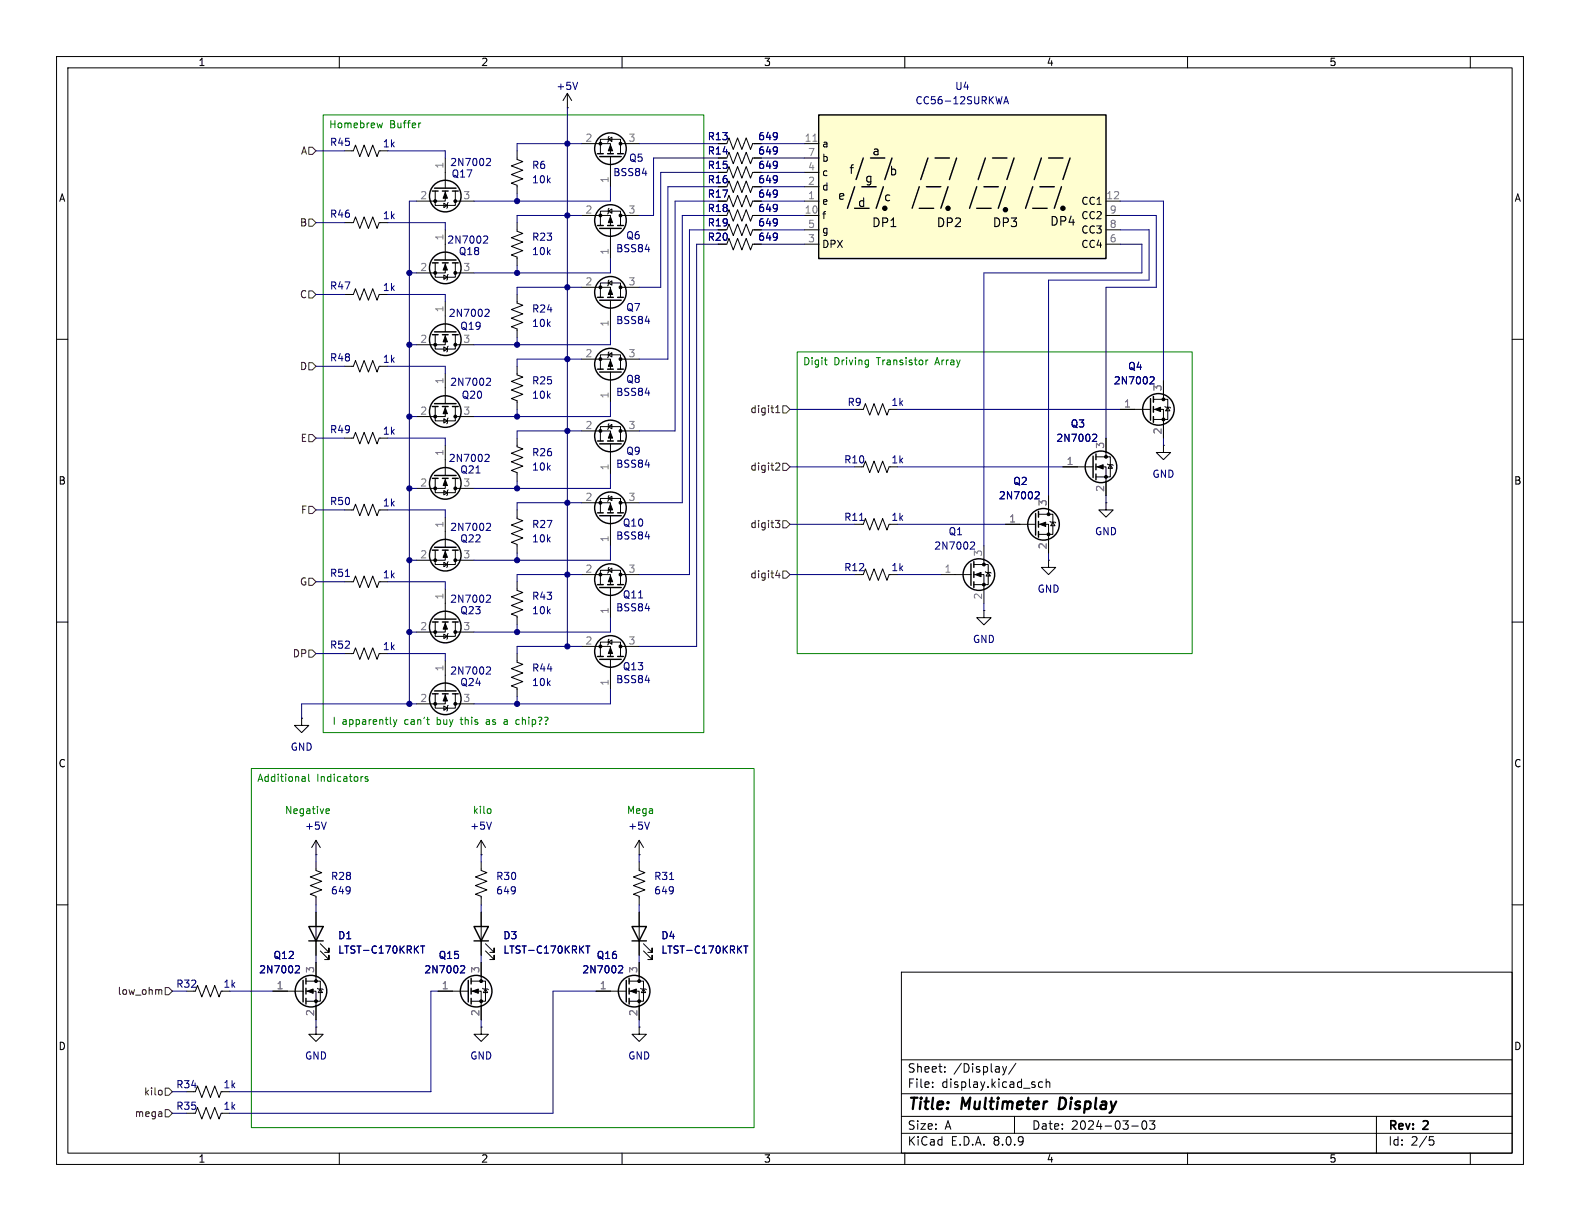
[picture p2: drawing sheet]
<svg xmlns="http://www.w3.org/2000/svg" width="279mm" height="216mm" viewBox="0 0 279 216" stroke-linecap="round" stroke-linejoin="round" font-family="sans-serif">
<g fill="none" stroke="#000" stroke-width=".18">
<path d="M10 10h259.4v195.9h-259.4zM12 12h255.4v191.9h-255.4zM60 10v2M100.3 19.1h.1M100.3 16.5l-.7 1.3M100.3 16.5v2.6M100.3 16.5l.8 1.3M110 10v2M160 10v2M210 10v2M260 10v2M61 26.7h1.5l.4-1 .7 2 .8-2 .8 2 .7-2 .8 2 .4-1h.2"/>
<path d="M61 39.4h1.5l.4-1 .7 2 .8-2 .8 2 .7-2 .8 2 .4-1h.2M77 33.8v2.5h3.5v-2.5M78.5 35.9l.6 .4-.6 .4zM78.7 33.8v1.8h-5M78.7 27.9v5.4M79.2 35.8l-.1 .1v.8l-.1 .1M80.5 35.6h3.3M91.4 39.4v1.5l1.1 .4-2.1 .7 2.1 .8-2.1 .8 2.1 .7-2.1 .8 1 .4v1.5M91.4 26.7v1.5l1.1 .4-2.1 .7 2.1 .8-2.1 .8 2.1 .7-2.1 .8 1 .4v1.5M102.9 38.1h5v1.8M102.9 25.4h5v1.8M106.2 39.9v-2.6h3.5v2.6"/>
<path d="M106.2 27.2v-2.6h3.5v2.6M107.6 37.3l.6-.3v.7zM107.6 24.6l.6-.3v.7zM107.7 36.8l-.1 .2v.7l-.2 .1M107.7 24.1l-.1 .2v.7l-.2 .1M107.9 27.7v5.3M109.7 38.1h3.3M109.7 25.4h3.3M128.5 33l.4-1 .8 2 .7-2 .8 2 .8-2 .7 2 .4-1h1.5M128.5 27.9l.4-1 .8 2.1 .7-2.1 .8 2.1 .8-2.1 .7 2.1 .4-1.1h1.5M128.5 38.1l.4-1 .8 2 .7-2 .8 2 .8-2 .7 2 .4-1h1.5M128.5 25.4l.4-1 .8 2 .7-2 .8 2 .8-2 .7 2 .4-1h1.5"/>
<path d="M128.5 30.5l.4-1 .8 2 .7-2 .8 2 .8-2 .7 2 .4-1h1.5M128.5 35.6l.4-1.1 .8 2.1 .7-2.1 .8 2.1 .8-2.1 .7 2.1 .4-1h1.5M61 52.1h1.5l.4-1 .7 2 .8-2 .8 2 .7-2 .8 2 .4-1h.2M77 46.5v2.5h3.5v-2.5M77 59.2v2.5h3.5v-2.5M78.5 48.6l.6 .4-.6 .4zM78.7 46.5v1.8h-5M78.7 59.2v1.8h-5M78.7 40.6v5.4M78.7 53.3v5.4M79.2 48.5l-.1 .1v.8l-.1 .1M80.5 48.3h3.3"/>
<path d="M91.4 52.1v1.5l1.1 .4-2.1 .7 2.1 .8-2.1 .8 2.1 .7-2.1 .8 1 .4v1.5M102.9 50.8h5v1.8M106.2 52.6v-2.6h3.5v2.6M107.6 50l.6-.3v.7zM107.7 49.5l-.1 .2v.7l-.2 .1M107.9 40.4v5.3M107.9 53.1v5.3M109.7 50.8h3.3M128.5 43.2l.4-1 .8 2 .7-2 .8 2 .8-2 .7 2 .4-1h1.5M128.5 40.6l.4-1 .8 2.1 .7-2.1 .8 2.1 .8-2.1 .7 2.1 .4-1.1h1.5M10 60h2M61 64.8h1.5l.4-1 .7 2 .8-2 .8 2 .7-2 .8 2 .4-1h.2"/>
<path d="M61 77.5h1.5l.4-1 .7 2 .8-2 .8 2 .7-2 .8 2 .4-1h.2M77 71.9v2.5h3.5v-2.5M78.5 61.3l.6 .4-.6 .4zM78.5 74l.6 .4-.6 .4zM78.7 71.9v1.8h-5M78.7 66v5.4M78.7 78.7v5.4M79.2 61.2l-.1 .1v.8l-.1 .1M79.2 73.9l-.1 .1v.8l-.1 .1M80.5 61h3.3M80.5 73.7h3.3M91.4 77.5v1.5l1.1 .4-2.1 .7 2.1 .8-2.1 .8 2.1 .7-2.1 .8 1 .4v1.5"/>
<path d="M91.4 64.8v1.5l1.1 .4-2.1 .7 2.1 .8-2.1 .8 2.1 .7-2.1 .8 1 .4v1.5M102.9 76.2h5v1.8M102.9 63.5h5v1.8M106.2 78v-2.6h3.5v2.6M106.2 65.3v-2.6h3.5v2.6M107.6 75.4l.6-.3v.7zM107.6 62.7l.6-.3v.7zM107.7 74.9l-.1 .2v.7l-.2 .1M107.7 62.2l-.1 .2v.7l-.2 .1M107.9 65.8v5.3M107.9 78.5v5.3M109.7 76.2h3.3"/>
<path d="M109.7 63.5h3.3M152.4 72.4h.3l.3-1 .8 2 .8-2 .7 2 .8-2 .7 2 .4-1M195.6 77.5v3.3M198.1 72.4h5.4M204 72.4h1.7v5.1M204 70.6h2.5v3.6h-2.5M205.7 78.7v1.3h1.3l-1.3 1.3-1.2-1.3h1.2M205.7 78.7h.1M205.7 67.3v3.3M206 71.9l.1 .1h.8l.1 .1M206.5 72l.4 .6h-.8zM267.4 60h2"/>
<path d="M61 90.2h1.5l.4-1 .7 2 .8-2 .8 2 .7-2 .8 2 .4-1h.2M77 84.6v2.5h3.5v-2.5M77 97.3v2.5h3.5v-2.5M78.5 86.7l.6 .4-.6 .4zM78.5 99.4l.6 .4-.6 .4zM78.7 84.6v1.8h-5M78.7 97.3v1.8h-5M78.7 91.4v5.4M79.2 86.6l-.1 .1v.8l-.1 .1M79.2 99.3l-.1 .1v.8l-.1 .1M80.5 86.4h3.3M80.5 99.1h3.3"/>
<path d="M91.4 90.2v1.5l1.1 .4-2.1 .7 2.1 .8-2.1 .8 2.1 .7-2.1 .8 1 .4v1.5M102.9 88.9h5v1.8M106.2 90.7v-2.6h3.5v2.6M107.6 88.1l.6-.3v.7zM107.7 87.6l-.1 .2v.7l-.2 .1M107.9 91.2v5.3M109.7 88.9h3.3M152.7 82.6l.3-1.1 .8 2.1 .8-2.1 .7 2.1 .8-2.1 .7 2.1 .4-1M152.7 92.7l.3-1 .8 2 .8-2 .7 2 .8-2 .7 2 .4-1M172.2 99.8h2.6v3.6h-2.6M174 96.5v3.3M177.8 92.7h5.3"/>
<path d="M183.6 92.7h1.8v5.1M183.6 90.9h2.6v3.6h-2.6M185.4 99.1v1.2h1.3l-1.3 1.3-1.3-1.3h1.3M185.4 99.1h.1M185.4 87.6v3.3M185.7 92.2l.1 .1h.8l.1 .2M186.2 92.3l.4 .7h-.8zM188 82.6h5.3M193.8 82.6h1.8v5M193.8 80.8h2.5v3.5h-2.5M195.6 88.9v1.3h1.2l-1.2 1.2-1.3-1.2h1.3M195.6 88.9h.1"/>
<path d="M195.8 82l.2 .2h.7l.1 .1M196.3 82.2l.4 .6h-.7zM10 110h2M61 102.9h1.5l.4-1 .7 2 .8-2 .8 2 .7-2 .8 2 .4-1h.2M61 115.6h1.5l.4-1 .7 2 .8-2 .8 2 .7-2 .8 2 .4-1h.2M77 110v2.5h3.5v-2.5M78.5 112.1l.6 .4-.6 .4zM78.7 110v1.8h-5M78.7 104.1v5.4M78.7 116.8v5.4M79.2 112l-.1 .1v.8l-.1 .1M80.5 111.8h3.3"/>
<path d="M91.4 102.9v1.5l1.1 .4-2.1 .7 2.1 .8-2.1 .8 2.1 .7-2.1 .8 1 .4v1.5M91.4 115.6v1.5l1.1 .4-2.1 .7 2.1 .8-2.1 .8 2.1 .7-2.1 .8 1 .4v1.5M102.9 114.3h5v1.8M102.9 101.6h5v1.8M106.2 116.1v-2.6h3.5v2.6M106.2 103.4v-2.6h3.5v2.6M107.6 113.5l.6-.3v.7zM107.6 100.8l.6-.3v.7zM107.7 113l-.1 .2v.7l-.2 .1M107.7 100.3l-.1 .2v.7l-.2 .1M107.9 103.9v5.3M107.9 116.6v5.3"/>
<path d="M109.7 114.3h3.3M109.7 101.6h3.3M152.7 101.6l.3-1 .8 2 .8-2 .7 2 .8-2 .7 2 .4-1M166.4 101.6h5.3M172.2 101.6h1.8v5.1M174 108v1.2h1.3l-1.3 1.3-1.3-1.3h1.3M174 108h.1M174.2 101.1l.2 .1h.7l.2 .1M174.8 101.2l.3 .7h-.7zM267.4 110h2M53.3 127v1.3h1.3l-1.3 1.2-1.2-1.2h1.2M53.3 127h.1"/>
<path d="M77 122.7v2.5h3.5v-2.5M78.5 124.8l.6 .4-.6 .4zM78.7 122.7v1.8h-5M79.2 124.7l-.1 .1v.8l-.1 .1M80.5 124.5h3.3M55.9 152.4v1.5l1 .4-2 .8 2 .7-2 .8 2 .8-2 .7 1 .4v1.5M55.9 151.1h.1M55.9 148.6v2.5M55.9 148.6l-.8 1.3M55.9 148.6l.7 1.3M85.1 152.4v1.5l1 .4-2 .8 2 .7-2 .8 2 .8-2 .7 1 .4v1.5M85.1 151.1h.1"/>
<path d="M85.1 148.6v2.5M85.1 148.6l-.8 1.3M85.1 148.6l.8 1.3M113 152.4v1.5l1 .4-2 .8 2 .7-2 .8 2 .8-2 .7 1 .4v1.5M113 151.1h.1M113 148.6v2.5M113 148.6l-.7 1.3M113 148.6l.8 1.3M10 160h2M34.5 175.3l.4-1.1 .8 2.1 .7-2.1 .8 2.1 .8-2.1 .7 2.1 .4-1M48.3 175.3h5.3M54.1 175.3h1.8v5"/>
<path d="M54.1 173.5h2.5v3.5h-2.5M55.9 161.3v7.6M55.9 170.2v3.3M56.1 174.8l.2 .1h.7l.1 .1M56.6 174.9l.4 .6h-.7zM56.6 168.1l1.6 1.6v-.8v.8h-.8M56.6 166.9l1.6 1.5v-.8v.8h-.8M77.5 175.3h5.3M83.3 175.3h1.8v5M83.3 173.5h2.6v3.5h-2.6M85.1 161.3v7.6M85.1 170.2v3.3"/>
<path d="M85.3 174.8l.2 .1h.7l.2 .1M85.9 168.1l1.5 1.6v-.8v.8h-.8M85.9 166.9l1.5 1.5v-.8v.8h-.8M85.9 174.9l.3 .6h-.7zM105.4 175.3h5.3M111.3 175.3h1.7v5M111.3 173.5h2.5v3.5h-2.5M113 161.3v7.6M113 170.2v3.3M113.3 174.8l.1 .1h.8l.1 .1M113.8 168.1l1.5 1.6v-.8v.8h-.7M113.8 166.9l1.5 1.5v-.8v.8h-.7"/>
<path d="M113.8 174.9l.4 .6h-.8zM159.4 171.9h108v32h-108zM267.4 160h2M34.5 196.9l.4-1.1 .8 2.1 .7-2.1 .8 2.1 .8-2.1 .7 2.1 .4-1M34.5 193l.4-1 .8 2.1 .7-2.1 .8 2.1 .8-2.1 .7 2.1 .4-1.1M55.9 181.6v1.3h1.2l-1.2 1.3-1.3-1.3h1.3M55.9 181.6h.1M85.1 181.6v1.3h1.3l-1.3 1.3-1.3-1.3h1.3M85.1 181.6h.1M113 181.6v1.3h1.3l-1.3 1.3-1.2-1.3h1.2M113 181.6h.1M159.4 197.4h108"/>
<path d="M159.4 193.4h108M159.4 187.4h108M164.9 192.1v.2M164.9 191.4v.1M167.1 189.4v.2M167.1 188.7v.1M177.3 188.6l.3 1M177.6 189.6l-.1 .3-.2 .2M178 188.6l-.4 1M179.4 197.4v3M179.6 188l-1.2 1.9M184.4 191.4l-.5-.1-.3 .3v.4l.2 .2h.6"/>
<path d="M185 191.4l.2-.1 .4 .1v.9M185 190.8v1.5M200.1 199.1h1.2M202.1 198.3l.2-.1a.81 .81 0 0 1 .6 .6 .81 .81 0 0 1-.3 .8l-.2 .1a.81 .81 0 0 1-.3-1.4zM203.3 198.2h.9l-.5 .6 .4 .1v.6l-.2 .2h-.4l-.2-.2M243.4 197.4v6.5M60 203.9v2M110 203.9v2M159.4 200.4h108M160 203.9v2M210 203.9v2M252.8 201h.7"/>
<path d="M252.9 201.6h.4l.3 .2-.2 .6-.5 .1M260 203.9v2"/>
</g>
<path d="M187.5 194.1l-.3 2h.5" fill="none" stroke="#000" stroke-width=".4"/>
<g fill="none" stroke="#000" stroke-width=".25">
<path d="M76.5 33.8h1M76.8 33.3h3.8M78.2 33.8h1M80 33.8h1M105.7 39.9h1M105.7 27.2h1M106 27.7h3.9M107.4 39.9h1.1M107.4 27.2h1.1M109.2 39.9h1M109.2 27.2h1M76.5 46.5h1"/>
<path d="M76.5 59.2h1M76.8 46h3.8M76.8 58.7h3.8M78.2 46.5h1M78.2 59.2h1M80 46.5h1M80 59.2h1M105.7 52.6h1M106 40.4h3.9M106 53.1h3.9M107.4 52.6h1.1M109.2 52.6h1"/>
<path d="M76.5 71.9h1M76.8 71.4h3.8M78.2 71.9h1M80 71.9h1M105.7 78h1M105.7 65.3h1M106 78.5h3.9M106 65.8h3.9M107.4 78h1.1M107.4 65.3h1.1M109.2 78h1M109.2 65.3h1"/>
<path d="M203.5 70.5v3.8M204 70.1v1M204 71.9v1M204 73.7v1M76.5 84.6h1M76.5 97.3h1M76.8 84.1h3.8M76.8 96.8h3.8M78.2 84.6h1M78.2 97.3h1M80 84.6h1M80 97.3h1"/>
<path d="M105.7 90.7h1M106 91.2h3.9M107.4 90.7h1.1M109.2 90.7h1M171.7 99.7v3.8M172.2 99.3v1M183.1 90.8v3.8M183.6 90.4v1M183.6 92.2v1M183.6 94v1M193.3 80.6v3.9M193.8 80.3v1"/>
<path d="M193.8 82v1.1M193.8 83.8v1M76.5 110h1M76.8 109.5h3.8M78.2 110h1M80 110h1M105.7 116.1h1M105.7 103.4h1M106 116.6h3.9M106 103.9h3.9M107.4 116.1h1.1M107.4 103.4h1.1"/>
<path d="M109.2 116.1h1M109.2 103.4h1M172.2 101.1v1M172.2 102.9v1M76.5 122.7h1M76.8 122.2h3.8M78.2 122.7h1M80 122.7h1M53.6 173.4v3.8M54.1 173v1M54.1 174.8v1M54.1 176.5v1"/>
<path d="M54.6 163.8h2.5l-1.2 2.6zM54.6 166.4h2.5M82.8 173.4v3.8M83.3 173v1M83.3 174.8v1M83.3 176.5v1M83.8 163.8h2.6l-1.3 2.6zM83.8 166.4h2.6M110.7 173.4v3.8M111.3 173v1M111.3 174.8v1M111.3 176.5v1"/>
<path d="M111.8 163.8h2.5l-1.3 2.6zM111.8 166.4h2.5"/>
<circle cx="78.7" cy="34.7" r="2.79"/>
<circle cx="107.9" cy="39" r="2.79"/>
<circle cx="107.9" cy="26.3" r="2.79"/>
<circle cx="78.7" cy="47.4" r="2.79"/>
<circle cx="107.9" cy="51.7" r="2.79"/>
<circle cx="78.7" cy="60.1" r="2.79"/>
<circle cx="78.7" cy="72.8" r="2.79"/>
<circle cx="107.9" cy="64.4" r="2.79"/>
<circle cx="107.9" cy="77.1" r="2.79"/>
<circle cx="204.9" cy="72.4" r="2.79"/>
<circle cx="78.7" cy="85.5" r="2.79"/>
<circle cx="78.7" cy="98.2" r="2.79"/>
<circle cx="107.9" cy="89.8" r="2.79"/>
<circle cx="184.5" cy="92.7" r="2.79"/>
<circle cx="194.7" cy="82.5" r="2.79"/>
<circle cx="78.7" cy="110.9" r="2.79"/>
<circle cx="107.9" cy="115.2" r="2.79"/>
<circle cx="107.9" cy="102.5" r="2.79"/>
<circle cx="173.1" cy="101.6" r="2.79"/>
<circle cx="78.7" cy="123.6" r="2.79"/>
<circle cx="55" cy="175.3" r="2.79"/>
<circle cx="84.2" cy="175.3" r="2.79"/>
<circle cx="112.1" cy="175.3" r="2.79"/>
</g>
<g fill="#000" stroke="#000" stroke-width=".18">
<path d="M78.7 34l.4 1.1h-.7zM107.9 38.4l.4 1h-.7zM107.9 25.7l.4 1h-.7zM78.7 46.7l.4 1.1h-.7zM78.7 59.4l.4 1.1h-.7zM107.9 51.1l.4 1h-.7zM78.7 72.1l.4 1.1h-.7zM107.9 76.5l.4 1h-.7zM107.9 63.8l.4 1h-.7zM204.2 72.4l1-.4v.8zM78.7 84.8l.4 1.1h-.7zM78.7 97.5l.4 1.1h-.7z"/>
<path d="M107.9 89.2l.4 1h-.7zM183.9 92.7l1-.4v.8zM194.1 82.6l1-.4v.7zM78.7 110.2l.4 1.1h-.7zM107.9 114.6l.4 1h-.7zM107.9 101.9l.4 1h-.7zM172.5 101.6l1-.4v.8zM78.7 122.9l.4 1.1h-.7zM54.4 175.3l1-.4v.7zM83.6 175.3l1-.4v.7zM111.5 175.3l1-.4v.7z"/>
<circle cx="77" cy="35.6" r=".25"/>
<circle cx="80.5" cy="35.6" r=".25"/>
<circle cx="106.2" cy="38.1" r=".25"/>
<circle cx="106.2" cy="25.4" r=".25"/>
<circle cx="109.7" cy="38.1" r=".25"/>
<circle cx="109.7" cy="25.4" r=".25"/>
<circle cx="77" cy="48.3" r=".25"/>
<circle cx="80.5" cy="48.3" r=".25"/>
<circle cx="106.2" cy="50.8" r=".25"/>
<circle cx="109.7" cy="50.8" r=".25"/>
<circle cx="77" cy="73.7" r=".25"/>
<circle cx="77" cy="61" r=".25"/>
<circle cx="80.5" cy="73.7" r=".25"/>
<circle cx="80.5" cy="61" r=".25"/>
<circle cx="106.2" cy="63.5" r=".25"/>
<circle cx="106.2" cy="76.2" r=".25"/>
<circle cx="109.7" cy="63.5" r=".25"/>
<circle cx="109.7" cy="76.2" r=".25"/>
<circle cx="205.7" cy="74.2" r=".25"/>
<circle cx="205.7" cy="70.6" r=".25"/>
<circle cx="77" cy="99.1" r=".25"/>
<circle cx="77" cy="86.4" r=".25"/>
<circle cx="80.5" cy="99.1" r=".25"/>
<circle cx="80.5" cy="86.4" r=".25"/>
<circle cx="106.2" cy="88.9" r=".25"/>
<circle cx="109.7" cy="88.9" r=".25"/>
<circle cx="174" cy="99.8" r=".25"/>
<circle cx="185.4" cy="90.9" r=".25"/>
<circle cx="185.4" cy="94.5" r=".25"/>
<circle cx="195.6" cy="80.8" r=".25"/>
<circle cx="195.6" cy="84.3" r=".25"/>
<circle cx="77" cy="111.8" r=".25"/>
<circle cx="80.5" cy="111.8" r=".25"/>
<circle cx="106.2" cy="114.3" r=".25"/>
<circle cx="106.2" cy="101.6" r=".25"/>
<circle cx="109.7" cy="114.3" r=".25"/>
<circle cx="109.7" cy="101.6" r=".25"/>
<circle cx="174" cy="103.4" r=".25"/>
<circle cx="77" cy="124.5" r=".25"/>
<circle cx="80.5" cy="124.5" r=".25"/>
<circle cx="55.9" cy="173.5" r=".25"/>
<circle cx="55.9" cy="177" r=".25"/>
<circle cx="85.1" cy="173.5" r=".25"/>
<circle cx="85.1" cy="177" r=".25"/>
<circle cx="113" cy="173.5" r=".25"/>
<circle cx="113" cy="177" r=".25"/>
</g>
<g fill="none" stroke="#000084" stroke-width=".18">
<path d="M102.1 14.5l-.4 1.3M86.2 28l.4 .1 .1 .3-.7 .9h.7M85.7 41.7l.4 .1 .1 .3-.7 .9h.7M86 54.7h.4l.1 .3-.8 1h.8M86.2 66.9h.4l.1 .3-.7 .9h.7M193.4 76.8h.4l.1 .3-.7 .9h.7M203.6 66.6l.4 .1 .1 .3-.8 .9h.8M86 80.3l.4 .1 .1 .3-.8 .9h.8M86.2 92.5l.4 .1 .1 .3-.7 .9h.7M171.8 95.8l.4 .1 .1 .3-.7 .9h.7M183.2 86.9l.5 .1 .1 .3-.8 .9h.8M86.2 105.2l.4 .1 .1 .3-.7 .9h.7"/>
<path d="M86.2 117.9l.4 .1 .1 .3-.7 .9h.7M57.7 145.4l-.4 1.2M86.9 145.4l-.4 1.2M114.8 145.4l-.4 1.2M52.4 170.8h.4l.2 .3-.8 .9h.8M74.4 167.3h.7M74.7 167.3v1.2M81.6 170.8h.5l.1 .3-.8 .9h.8M103.6 167.3h.7M103.9 167.3v1.2M109.6 170.8h.4l.1 .3-.8 .9h.8M131.5 167.3h.8"/>
<path d="M131.9 167.3v1.2"/>
</g>
<path d="M152 92h.7M61.1 101.9h.7M118.4 155.5h.7" fill="none" stroke="#000080" stroke-width=".18"/>
<path d="M144.8 20.3h50.8v25.4h-50.8z" fill="#fffed0"/>
<g fill="none" stroke="#000" stroke-width=".25">
<path d="M144.8 20.3h50.8v25.4h-50.8zM151.1 33l-1.2 3.8M151.1 36.8h2.6M152.4 33h2.5M152.7 27.9l-1.3 3.9M153.9 27.9h2.6M156.2 33l-1.3 3.8M157.7 27.9l-1.2 3.9M162.6 36.8h2.5M162.6 33l-1.3 3.8M163.8 33h2.6M164.1 27.9l-1.3 3.9"/>
<path d="M165.4 27.9h2.5M167.6 33l-1.2 3.8M169.2 27.9l-1.3 3.9M172.7 36.8h2.6M172.7 33l-1.3 3.8M174 33h2.5M174.2 27.9l-1.2 3.9M175.5 27.9h2.6M177.8 33l-1.3 3.8M179.3 27.9l-1.2 3.9M182.6 36.8h2.6M182.6 33l-1.2 3.8"/>
<path d="M183.9 33h2.5M184.1 27.9l-1.2 3.9M185.4 27.9h2.6M187.7 33l-1.3 3.8M189.2 27.9l-1.2 3.9"/>
</g>
<g fill="#000" stroke="#000" stroke-width=".25">
<circle cx="156.5" cy="36.8" r=".36"/>
<circle cx="167.6" cy="36.8" r=".36"/>
<circle cx="177.8" cy="37.1" r=".36"/>
<circle cx="188" cy="36.8" r=".36"/>
</g>
<g fill="none" stroke="#000" stroke-width=".18">
<path d="M133.3 35.6h1.3M133.3 38.1h1.3M133.3 25.4h1.3M133.3 33h1.3M133.3 30.5h1.3M133.3 27.9h1.3M142.2 35.6h2.6M142.2 38.1h2.6M142.2 25.4h2.6M142.2 33h2.6M142.2 30.5h2.6M142.2 27.9h2.6"/>
<path d="M195.6 35.6h2.5M195.6 38.1h2.5M133.3 43.2h1.3M133.3 40.6h1.3M142.2 43.2h2.6M142.2 40.6h2.6M195.6 43.2h2.5M195.6 40.6h2.5M195.6 77.5v2.5M198.1 72.4h2.6M205.7 67.3v2.6M205.7 74.9v2.6"/>
<path d="M177.8 92.7h2.5M185.4 87.6v2.6M185.4 95.3v2.5M188 82.6h2.5M195.6 85.1v2.5M48.3 175.3h2.5M55.9 161.3v2.5M55.9 166.4v2.5M55.9 170.2v2.5M55.9 177.8v2.5M77.5 175.3h2.5M85.1 161.3v2.5"/>
<path d="M85.1 166.4v2.5M85.1 170.2v2.5M85.1 177.8v2.5M105.4 175.3h2.5M113 161.3v2.5M113 166.4v2.5M113 170.2v2.5M113 177.8v2.5"/>
</g>
<path d="M143.8 25h.7" fill="none" stroke="#808080" stroke-width=".18"/>
<g fill="none" stroke="#000084" stroke-width=".18">
<path d="M177.5 18.4l.4-1.3 .4 1.3M177.6 18h.6M193.4 76.8h.4l.1 .3-.7 .9h.7M203.6 66.6l.4 .1 .1 .3-.8 .9h.8M183.2 86.9l.5 .1 .1 .3-.8 .9h.8M52.4 170.8h.4l.2 .3-.8 .9h.8M74.4 167.3h.7M74.7 167.3v1.2M81.6 170.8h.5l.1 .3-.8 .9h.8M103.6 167.3h.7M103.9 167.3v1.2M109.6 170.8h.4l.1 .3-.8 .9h.8"/>
<path d="M131.5 167.3h.8M131.9 167.3v1.2"/>
</g>
<g fill="none" stroke="#800000" stroke-width=".18">
<path d="M54.6 38.7h.6l.7 .7-.7 .6h-.6zM54.6 26h.6l.7 .7-.7 .6h-.6zM54.6 51.4h.6l.7 .7-.7 .6h-.6zM54.6 64.1h.6l.7 .7-.7 .6h-.6zM54.6 76.8h.6l.7 .7-.7 .6h-.6zM137.2 73h.7M137.2 72.1l.3-.4v1.3M138.4 71.8h.7l.6 .6-.6 .6h-.7zM54.6 89.5h.6l.7 .7-.7 .6h-.6zM137.1 92h.8l-.4 .5 .3 .1 .1 .4-.2 .3h-.4M137.4 81.9h.4l.1 .3-.8 .9h.8M138.4 92.1h.7l.6 .6-.6 .6h-.7z"/>
<path d="M138.4 81.9h.7l.6 .7-.6 .6h-.7zM54.6 114.9h.6l.7 .7-.7 .6h-.6zM54.6 102.2h.6l.7 .7-.7 .6h-.6zM137.5 100.8l-.3 1h.8M137.8 101.3v.9M138.4 101h.7l.6 .6-.6 .6h-.7zM28.3 175l.3 .2v.6M29.2 174.6h.6l.7 .7-.7 .6h-.6zM28.6 192.8l.1 .2-.1 .6M29.2 196.2h.6l.7 .7-.7 .6h-.6zM29.2 192.4h.6l.7 .6-.7 .7h-.6z"/>
</g>
<g fill="none" stroke="#008000" stroke-width=".18">
<path d="M57.1 20.3h67.4v109.2h-67.4zM67.6 21.7l-.2 .9-.2-.6M74.4 21.7l-.2 .1M141 62.2h69.8v53.4h-69.8zM145.8 63.7h.5M146 64.4l.3 .1M153.5 63.7h.1M153.6 63.7v1l-.1 .2M153.6 64.4l-.1 .1M163.7 63.7v.8M164.1 63.7l-.4 .2M44.4 135.9h88.9v63.5h-88.9z"/>
<path d="M53.5 137.3l.4 .1 .1 .8M54 138.1l-.5 .1M54 137.6l-.5 .1M54.6 136.9v1.1l.2 .2M65 137.4l-.3-.1-.1 .2v.2l.4 .1v.3h-.4M69.6 127.2l.3 .9M69.9 128.1l-.3 .4M70.2 127.2l-.3 .9M75.4 127.2h.5M75.8 128.1h.1M86.1 127.2l-.1 .1M86.1 127.6l-.1 .2 .1 .3"/>
<path d="M89.5 127.2l-.3 .1M89.6 127.6h-.3l-.2 .2 .1 .2 .4 .1M91.5 127.2l.3 .1M91.8 128l-.3 .1M57.7 143.8h.5M57.7 143.1l.4-.1 .2 .3-.7 .1M86.7 143.1l.1 .1-.1 .6"/>
</g>
<g fill="none" stroke="#000080" stroke-width=".18">
<path d="M100.3 19.1v95.2M55.9 26.7h5.1M55.9 39.4h5.1M68.6 26.7h10.1v1.2M68.6 39.4h10.1v1.2M73.7 35.6h-1.3v88.9M91.4 34.3v1.3M102.9 25.4h-11.5v1.3M102.9 38.1h-11.5v1.3M107.9 33v2.6h-24.1M113 25.4h14M127 27.9h-11.4v10.2h-2.6"/>
<path d="M127 30.5h-10.2v20.3h-3.8M127 38.1h-6.4v50.8h-7.6M127 35.6h-7.6v40.6h-6.4M127 33h-8.9v30.5h-5.1M134.6 27.9h7.6M134.6 30.5h7.6M134.6 25.4h7.6M134.6 33h7.6M134.6 38.1h7.6M134.6 35.6h7.6M198.1 38.1h6.4v12.7h-8.9v26.7M198.1 35.6h7.6v31.7"/>
<path d="M55.9 52.1h5.1M68.6 52.1h10.1v1.2M72.4 48.3h1.3M91.4 47v1.3M91.4 59.7v1.3M102.9 50.8h-11.5v1.3M107.9 45.7v2.6h-24.1M107.9 58.4v2.6h-24.1M127 43.2h-3.8v71.1h-10.2M127 40.6h-5.1v61h-8.9M134.6 40.6h7.6M134.6 43.2h7.6"/>
<path d="M198.1 40.6h5.1v8.9h-17.8v38.1M198.1 43.2h3.8v5.1h-27.9v48.2M55.9 77.5h5.1M55.9 64.8h5.1M68.6 64.8h10.1v1.2M68.6 77.5h10.1v1.2M72.4 61h1.3M72.4 73.7h1.3M91.4 72.4v1.3M102.9 63.5h-11.5v1.3M102.9 76.2h-11.5v1.3M107.9 71.1v2.6h-24.1"/>
<path d="M139.7 72.4h11.4M158.7 72.4h39.4M205.7 77.5v1.2M55.9 90.2h5.1M68.6 90.2h10.1v1.2M72.4 99.1h1.3M72.4 86.4h1.3M91.4 85.1v1.3M91.4 97.8v1.3M102.9 88.9h-11.5v1.3M107.9 96.5v2.6h-24.1M107.9 83.8v2.6h-24.1"/>
<path d="M139.7 92.7h11.4M139.7 82.6h11.4M158.7 92.7h19.1M158.7 82.6h29.3M185.4 97.8v1.3M195.6 87.6v1.3M55.9 115.6h5.1M55.9 102.9h5.1M68.6 102.9h10.1v1.2M68.6 115.6h10.1v1.2M72.4 111.8h1.3M91.4 110.5v1.3"/>
<path d="M102.9 101.6h-11.5v1.3M102.9 114.3h-11.5v1.3M107.9 109.2v2.6h-24.1M139.7 101.6h11.4M158.7 101.6h7.7M174 106.7v1.3M73.7 124.5h-20.4v2.5M91.4 123.2v1.3M107.9 121.9v2.6h-24.1M55.9 151.1v1.3M85.1 151.1v1.3M113 151.1v1.3"/>
<path d="M30.5 175.3h2.5M40.6 175.3h7.7M55.9 160v1.3M55.9 168.9v1.3M77.5 175.3h-1.3v17.7h-35.6M85.1 160v1.3M85.1 168.9v1.3M105.4 175.3h-7.6v21.6h-57.2M113 160v1.3M113 168.9v1.3M30.5 196.9h2.5M30.5 193h2.5"/>
<path d="M55.9 180.3v1.3M85.1 180.3v1.3M113 180.3v1.3"/>
</g>
<g fill="#000080" stroke="#000080" stroke-width=".18">
<circle cx="100.3" cy="38.1" r=".46"/>
<circle cx="100.3" cy="25.4" r=".46"/>
<circle cx="91.4" cy="35.6" r=".46"/>
<circle cx="100.3" cy="50.8" r=".46"/>
<circle cx="91.4" cy="48.3" r=".46"/>
<circle cx="91.4" cy="61" r=".46"/>
<circle cx="100.3" cy="63.5" r=".46"/>
<circle cx="100.3" cy="88.9" r=".46"/>
<circle cx="72.4" cy="61" r=".46"/>
<circle cx="72.4" cy="48.3" r=".46"/>
<circle cx="91.4" cy="86.4" r=".46"/>
<circle cx="91.4" cy="99.1" r=".46"/>
<circle cx="91.4" cy="73.7" r=".46"/>
<circle cx="100.3" cy="76.2" r=".46"/>
<circle cx="72.4" cy="99.1" r=".46"/>
<circle cx="91.4" cy="111.8" r=".46"/>
<circle cx="100.3" cy="101.6" r=".46"/>
<circle cx="72.4" cy="86.4" r=".46"/>
<circle cx="100.3" cy="114.3" r=".46"/>
<circle cx="72.4" cy="111.8" r=".46"/>
<circle cx="72.4" cy="73.7" r=".46"/>
<circle cx="72.4" cy="124.5" r=".46"/>
<circle cx="91.4" cy="124.5" r=".46"/>
</g>
<g font-size="2.8">
<text x="160.4" y="196.8">Title:</text>
<text x="170.1" y="196.8">Multimeter</text>
<text x="188.1" y="196.8">Display</text>
</g>
<g font-size="2.1">
<text x="154.1" y="27.7">a</text>
<text x="148.1" y="35.6">e</text>
<text x="150.1" y="31">f</text>
<text x="152.8" y="32.5">g</text>
<text x="156.2" y="35.8">c</text>
<text x="157.2" y="31.3">b</text>
<text x="151.6" y="36.9">d</text>
<text x="154.1" y="40.4">DP1</text>
<text x="165.5" y="40.4">DP2</text>
<text x="175.4" y="40.4">DP3</text>
<text x="185.6" y="40.2">DP4</text>
<text x="160.4" y="189.9">Sheet:</text>
<text x="168.6" y="189.9">/Display/</text>
<text x="160.4" y="192.6">File:</text>
<text x="166.5" y="192.6">display.kicad_sch</text>
<text x="160.4" y="202.8">KiCad</text>
<text x="160.4" y="200">Size:</text>
<text x="167.1" y="200">A</text>
<text x="168.1" y="202.8">E.D.A.</text>
<text x="175.7" y="202.8">8.0.9</text>
<text x="182.4" y="200">Date:</text>
<text x="189.4" y="200">2024-03-03</text>
<text x="245.4" y="200.2">Rev:</text>
<text x="245.4" y="202.8">Id:</text>
<text x="249.5" y="202.8">2/5</text>
<text x="251.8" y="200.2">2</text>
</g>
<g font-size="1.8">
<text x="35" y="11.9">1</text>
<text x="85" y="11.9">2</text>
<text x="135" y="11.9">3</text>
<text x="185" y="11.9">4</text>
<text x="235" y="11.9">5</text>
<text x="125.1" y="27.5">R14</text>
<text x="125.1" y="25">R13</text>
<text x="145.3" y="26.3">a</text>
<text x="145.3" y="28.8">b</text>
<text x="10.3" y="35.9">A</text>
<text x="125.1" y="32.6">R16</text>
<text x="125.1" y="30.1">R15</text>
<text x="125.1" y="35.2">R17</text>
<text x="145.3" y="33.9">d</text>
<text x="145.3" y="31.3">c</text>
<text x="267.7" y="35.9">A</text>
<text x="125.1" y="37.7">R18</text>
<text x="125.1" y="40.2">R19</text>
<text x="145.3" y="36.4">e</text>
<text x="145.3" y="39">f</text>
<text x="145.3" y="41.5">g</text>
<text x="191.1" y="36.4">CC1</text>
<text x="191.1" y="41.5">CC3</text>
<text x="191.1" y="39">CC2</text>
<text x="125.1" y="42.8">R20</text>
<text x="145.3" y="44">DPX</text>
<text x="191.1" y="44">CC4</text>
<text x="10.3" y="85.9">B</text>
<text x="267.7" y="85.9">B</text>
<text x="10.3" y="135.9">C</text>
<text x="267.7" y="135.9">C</text>
<text x="10.3" y="185.9">D</text>
<text x="267.7" y="185.9">D</text>
<text x="35" y="205.8">1</text>
<text x="85" y="205.8">2</text>
<text x="135" y="205.8">3</text>
<text x="185" y="205.8">4</text>
<text x="235" y="205.8">5</text>
</g>
<g font-size="1.8" fill="#000084">
<text x="98.3" y="16.1">+5V</text>
<text x="161.8" y="18.6">CC56-12SURKWA</text>
<text x="67.6" y="26.3">1k</text>
<text x="79.5" y="29.6">2N7002</text>
<text x="134" y="27.5">649</text>
<text x="134" y="25">649</text>
<text x="94" y="32.6">10k</text>
<text x="108.4" y="31.3">BSS84</text>
<text x="134" y="32.6">649</text>
<text x="134" y="30.1">649</text>
<text x="134" y="35.2">649</text>
<text x="67.6" y="39">1k</text>
<text x="134" y="37.7">649</text>
<text x="134" y="40.2">649</text>
<text x="79" y="43.3">2N7002</text>
<text x="94" y="45.3">10k</text>
<text x="108.9" y="44.8">BSS84</text>
<text x="134" y="42.8">649</text>
<text x="67.6" y="51.7">1k</text>
<text x="79.3" y="56.2">2N7002</text>
<text x="94" y="58">10k</text>
<text x="108.9" y="57.5">BSS84</text>
<text x="67.6" y="64.4">1k</text>
<text x="79.5" y="68.4">2N7002</text>
<text x="94" y="70.7">10k</text>
<text x="108.9" y="70.2">BSS84</text>
<text x="157.5" y="72">1k</text>
<text x="196.9" y="68.2">2N7002</text>
<text x="67.6" y="77.1">1k</text>
<text x="79.3" y="81.9">2N7002</text>
<text x="94" y="83.4">10k</text>
<text x="108.9" y="82.9">BSS84</text>
<text x="157.5" y="82.1">1k</text>
<text x="186.7" y="78.3">2N7002</text>
<text x="67.6" y="89.8">1k</text>
<text x="176.5" y="88.5">2N7002</text>
<text x="203.7" y="84.7">GND</text>
<text x="79.5" y="94.1">2N7002</text>
<text x="108.9" y="95.6">BSS84</text>
<text x="157.5" y="92.3">1k</text>
<text x="193.5" y="94.8">GND</text>
<text x="94" y="96.1">10k</text>
<text x="157.5" y="101.2">1k</text>
<text x="165.1" y="97.4">2N7002</text>
<text x="67.6" y="102.5">1k</text>
<text x="79.5" y="106.8">2N7002</text>
<text x="183.4" y="105">GND</text>
<text x="94" y="108.8">10k</text>
<text x="108.9" y="108.3">BSS84</text>
<text x="172" y="113.9">GND</text>
<text x="67.6" y="115.2">1k</text>
<text x="79.5" y="119.5">2N7002</text>
<text x="94" y="121.5">10k</text>
<text x="108.9" y="121">BSS84</text>
<text x="51.3" y="132.9">GND</text>
<text x="53.8" y="146.9">+5V</text>
<text x="83.1" y="146.9">+5V</text>
<text x="111" y="146.9">+5V</text>
<text x="58.4" y="158.3">649</text>
<text x="87.6" y="158.3">649</text>
<text x="115.6" y="158.3">649</text>
<text x="45.7" y="172.3">2N7002</text>
<text x="59.7" y="168.8">LTST-C170KRKT</text>
<text x="74.9" y="172.3">2N7002</text>
<text x="88.9" y="168.8">LTST-C170KRKT</text>
<text x="102.9" y="172.3">2N7002</text>
<text x="116.8" y="168.8">LTST-C170KRKT</text>
<text x="39.4" y="174.9">1k</text>
<text x="53.8" y="187.6">GND</text>
<text x="83.1" y="187.6">GND</text>
<text x="111" y="187.6">GND</text>
<text x="39.4" y="196.4">1k</text>
<text x="39.4" y="192.6">1k</text>
</g>
<g font-size="1.8" fill="#000080">
<text x="168.8" y="16.1">U4</text>
<text x="58.3" y="26">R45</text>
<text x="111.2" y="28.8">Q5</text>
<text x="79.8" y="31.6">Q17</text>
<text x="94" y="30.1">R6</text>
<text x="58.3" y="38.7">R46</text>
<text x="81" y="45.3">Q18</text>
<text x="94" y="42.8">R23</text>
<text x="110.6" y="42.5">Q6</text>
<text x="58.3" y="51.4">R47</text>
<text x="81.3" y="58.5">Q19</text>
<text x="94" y="55.5">R24</text>
<text x="110.6" y="55.2">Q7</text>
<text x="58.3" y="64.1">R48</text>
<text x="199.4" y="65.6">Q4</text>
<text x="81.5" y="70.7">Q20</text>
<text x="94" y="68.2">R25</text>
<text x="110.6" y="67.9">Q8</text>
<text x="149.8" y="72">R9</text>
<text x="58.3" y="76.8">R49</text>
<text x="189.2" y="75.8">Q3</text>
<text x="81.3" y="83.9">Q21</text>
<text x="94" y="80.9">R26</text>
<text x="110.6" y="80.6">Q9</text>
<text x="149.2" y="82.1">R10</text>
<text x="58.3" y="89.5">R50</text>
<text x="179.1" y="86">Q2</text>
<text x="94" y="93.6">R27</text>
<text x="110" y="93.3">Q10</text>
<text x="149.2" y="92.3">R11</text>
<text x="167.6" y="94.8">Q1</text>
<text x="81.3" y="96.1">Q22</text>
<text x="149.2" y="101.2">R12</text>
<text x="58.3" y="102.2">R51</text>
<text x="94" y="106.3">R43</text>
<text x="110" y="106">Q11</text>
<text x="81.3" y="108.8">Q23</text>
<text x="58.3" y="114.9">R52</text>
<text x="94" y="119">R44</text>
<text x="110" y="118.7">Q13</text>
<text x="81.3" y="121.5">Q24</text>
<text x="58.4" y="155.8">R28</text>
<text x="87.6" y="155.8">R30</text>
<text x="115.6" y="155.8">R31</text>
<text x="59.7" y="166.3">D1</text>
<text x="88.9" y="166.3">D3</text>
<text x="116.8" y="166.3">D4</text>
<text x="48.3" y="169.8">Q12</text>
<text x="77.5" y="169.8">Q15</text>
<text x="105.4" y="169.8">Q16</text>
<text x="31.1" y="174.9">R32</text>
<text x="31.1" y="196.4">R35</text>
<text x="31.1" y="192.6">R34</text>
</g>
<g font-size="1.8" fill="#008000">
<text x="58.1" y="23">Homebrew</text>
<text x="68.9" y="23">Buffer</text>
<text x="141.9" y="64.9">Digit</text>
<text x="147.4" y="64.9">Driving</text>
<text x="155.1" y="64.9">Transistor</text>
<text x="165.7" y="64.9">Array</text>
<text x="58.7" y="128.4">I</text>
<text x="60.5" y="128.4">apparently</text>
<text x="71.6" y="128.4">can't</text>
<text x="77.5" y="128.4">buy</text>
<text x="82" y="128.4">this</text>
<text x="86.6" y="128.4">as</text>
<text x="90" y="128.4">a</text>
<text x="92.3" y="128.4">chip??</text>
<text x="45.4" y="138.6">Additional</text>
<text x="56" y="138.6">Indicators</text>
<text x="50.3" y="144">Negative</text>
<text x="83.5" y="144.1">kilo</text>
<text x="110.8" y="144.1">Mega</text>
</g>
<g font-size="1.8" fill="#800000">
<text x="53.1" y="27.5">A</text>
<text x="52.9" y="40.2">B</text>
<text x="52.9" y="52.9">C</text>
<text x="52.9" y="65.6">D</text>
<text x="132.6" y="73.3">digit1</text>
<text x="53.1" y="78.3">E</text>
<text x="132.6" y="83.4">digit2</text>
<text x="53.1" y="91">F</text>
<text x="132.6" y="93.6">digit3</text>
<text x="52.9" y="103.7">G</text>
<text x="132.6" y="102.5">digit4</text>
<text x="51.7" y="116.4">DP</text>
<text x="20.7" y="176.1">low_ohm</text>
<text x="23.7" y="197.7">mega</text>
<text x="25.4" y="193.9">kilo</text>
</g>
<g font-size="1.8" fill="#808080">
<text x="78.5" y="29.9" transform="rotate(-90 78.5 29.9)">1</text>
<text x="103.4" y="25.1">2</text>
<text x="111.1" y="25.1">3</text>
<text x="142.2" y="25.1">11</text>
<text x="142.8" y="27.7">7</text>
<text x="74.2" y="35.3">2</text>
<text x="81.8" y="35.3">3</text>
<text x="107.7" y="32.5" transform="rotate(-90 107.7 32.5)">1</text>
<text x="142.8" y="35.3">1</text>
<text x="142.8" y="32.8">2</text>
<text x="142.8" y="30.2">4</text>
<text x="195.5" y="35.3">12</text>
<text x="103.4" y="37.8">2</text>
<text x="111.1" y="37.8">3</text>
<text x="142.2" y="37.8">10</text>
<text x="142.8" y="40.4">5</text>
<text x="196.1" y="40.4">8</text>
<text x="196.1" y="37.8">9</text>
<text x="78.5" y="42.6" transform="rotate(-90 78.5 42.6)">1</text>
<text x="107.7" y="45.2" transform="rotate(-90 107.7 45.2)">1</text>
<text x="142.8" y="42.9">3</text>
<text x="196.1" y="42.9">6</text>
<text x="74.2" y="48">2</text>
<text x="81.8" y="48">3</text>
<text x="103.4" y="50.5">2</text>
<text x="111.1" y="50.5">3</text>
<text x="78.5" y="55.3" transform="rotate(-90 78.5 55.3)">1</text>
<text x="107.7" y="57.9" transform="rotate(-90 107.7 57.9)">1</text>
<text x="74.2" y="60.7">2</text>
<text x="81.8" y="60.7">3</text>
<text x="103.4" y="63.2">2</text>
<text x="111.1" y="63.2">3</text>
<text x="78.5" y="68" transform="rotate(-90 78.5 68)">1</text>
<text x="107.7" y="70.6" transform="rotate(-90 107.7 70.6)">1</text>
<text x="205.5" y="69.3" transform="rotate(-90 205.5 69.3)">3</text>
<text x="74.2" y="73.4">2</text>
<text x="81.8" y="73.4">3</text>
<text x="103.4" y="75.9">2</text>
<text x="111.1" y="75.9">3</text>
<text x="198.7" y="72.1">1</text>
<text x="205.5" y="76.9" transform="rotate(-90 205.5 76.9)">2</text>
<text x="78.5" y="80.7" transform="rotate(-90 78.5 80.7)">1</text>
<text x="107.7" y="83.3" transform="rotate(-90 107.7 83.3)">1</text>
<text x="188.5" y="82.3">1</text>
<text x="195.3" y="79.4" transform="rotate(-90 195.3 79.4)">3</text>
<text x="74.2" y="86.1">2</text>
<text x="81.8" y="86.1">3</text>
<text x="103.4" y="88.6">2</text>
<text x="111.1" y="88.6">3</text>
<text x="185.2" y="89.6" transform="rotate(-90 185.2 89.6)">3</text>
<text x="195.3" y="87.1" transform="rotate(-90 195.3 87.1)">2</text>
<text x="78.5" y="93.4" transform="rotate(-90 78.5 93.4)">1</text>
<text x="107.7" y="96" transform="rotate(-90 107.7 96)">1</text>
<text x="178.4" y="92.5">1</text>
<text x="74.2" y="98.8">2</text>
<text x="81.8" y="98.8">3</text>
<text x="103.4" y="101.3">2</text>
<text x="111.1" y="101.3">3</text>
<text x="166.9" y="101.3">1</text>
<text x="173.7" y="98.5" transform="rotate(-90 173.7 98.5)">3</text>
<text x="185.2" y="97.2" transform="rotate(-90 185.2 97.2)">2</text>
<text x="78.5" y="106.1" transform="rotate(-90 78.5 106.1)">1</text>
<text x="173.7" y="106.1" transform="rotate(-90 173.7 106.1)">2</text>
<text x="74.2" y="111.5">2</text>
<text x="81.8" y="111.5">3</text>
<text x="107.7" y="108.7" transform="rotate(-90 107.7 108.7)">1</text>
<text x="78.5" y="118.8" transform="rotate(-90 78.5 118.8)">1</text>
<text x="103.4" y="114">2</text>
<text x="111.1" y="114">3</text>
<text x="74.2" y="124.2">2</text>
<text x="81.8" y="124.2">3</text>
<text x="107.7" y="121.4" transform="rotate(-90 107.7 121.4)">1</text>
<text x="55.6" y="172.2" transform="rotate(-90 55.6 172.2)">3</text>
<text x="84.8" y="172.2" transform="rotate(-90 84.8 172.2)">3</text>
<text x="112.8" y="172.2" transform="rotate(-90 112.8 172.2)">3</text>
<text x="48.8" y="175">1</text>
<text x="55.6" y="179.8" transform="rotate(-90 55.6 179.8)">2</text>
<text x="78" y="175">1</text>
<text x="84.8" y="179.8" transform="rotate(-90 84.8 179.8)">2</text>
<text x="106" y="175">1</text>
<text x="112.8" y="179.8" transform="rotate(-90 112.8 179.8)">2</text>
</g>
</svg>
